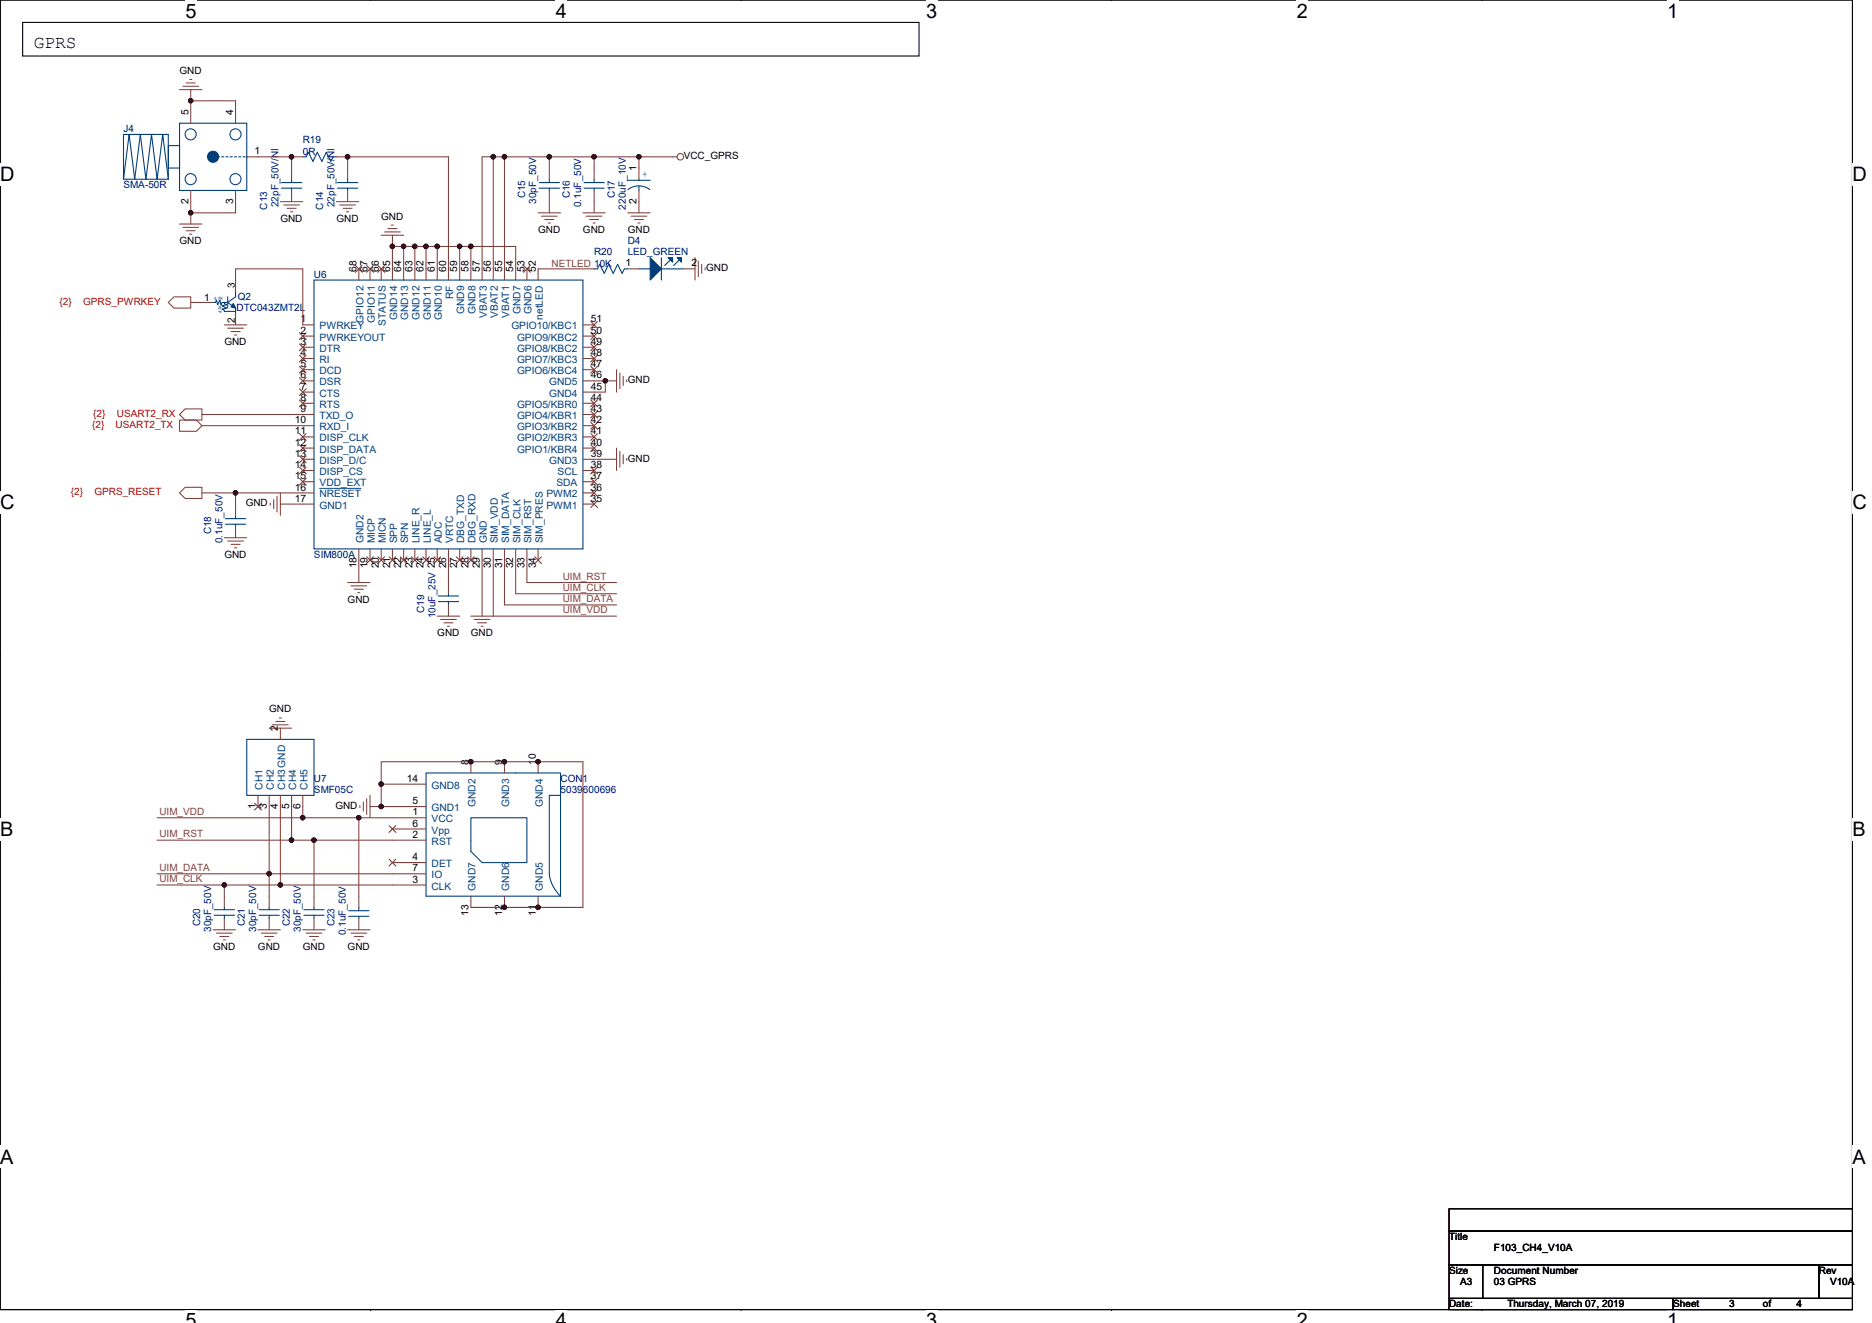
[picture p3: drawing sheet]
<svg xmlns="http://www.w3.org/2000/svg" width="297mm" height="210mm" viewBox="0 0 297 210" stroke-linecap="round" stroke-linejoin="round" font-family="sans-serif">
<path d="M0 0h293.9v207.9h-293.9z" fill="none" stroke="#000" stroke-width=".17"/>
<g fill="#fff">
<path d="M29.4 0h1.8v3.5h-1.8z"/>
<path d="M29.4 207.9h1.8v2h-1.8z"/>
</g>
<path d="M58.8 0h.1M58.8 207.9h.1" fill="none" stroke="#000" stroke-width=".17"/>
<g fill="#fff">
<path d="M88.2 0h1.8v3.5h-1.8z"/>
<path d="M88.2 207.9h1.8v2h-1.8z"/>
</g>
<path d="M117.6 0h.1M117.6 207.9h.1" fill="none" stroke="#000" stroke-width=".17"/>
<g fill="#fff">
<path d="M147 0h1.7v3.5h-1.7z"/>
<path d="M147 207.9h1.7v2h-1.7z"/>
</g>
<path d="M176.4 0h.1M176.4 207.9h.1" fill="none" stroke="#000" stroke-width=".17"/>
<g fill="#fff">
<path d="M205.8 0h1.7v3.5h-1.7z"/>
<path d="M205.8 207.9h1.7v2h-1.7z"/>
</g>
<path d="M235.2 0h.1M235.2 207.9h.1" fill="none" stroke="#000" stroke-width=".17"/>
<g fill="#fff">
<path d="M264.5 0h1.8v3.5h-1.8z"/>
<path d="M264.5 207.9h1.8v2h-1.8z"/>
<path d="M0 26h2.3v3.5h-2.3z"/>
<path d="M293.9 26h2.3v3.5h-2.3z"/>
<path d="M0 77.9h2.3v3.5h-2.3z"/>
<path d="M293.9 77.9h2.3v3.5h-2.3z"/>
</g>
<path d="M0 52h.1M293.9 52h.1" fill="none" stroke="#000" stroke-width=".17"/>
<g fill="#fff">
<path d="M0 129.9h2.1v3.5h-2.1z"/>
<path d="M293.9 129.9h2.1v3.5h-2.1z"/>
</g>
<path d="M0 103.9h.1M293.9 103.9h.1" fill="none" stroke="#000" stroke-width=".17"/>
<g fill="#fff">
<path d="M0 181.9h2.2v3.5h-2.2z"/>
<path d="M293.9 181.9h2.2v3.5h-2.2z"/>
</g>
<path d="M3.6 3.6h142.2v5.3h-142.2zM0 155.9h.1M293.9 155.9h.1M229.9 191.9h64v3.5h-64zM229.9 195.4h64v5.3h-64zM229.9 200.7h5.4v5.4h-5.4zM229.9 206.1h35.6v1.8h-35.6zM235.3 200.7h53.3v5.4h-53.3zM265.5 206.1h28.4v1.8h-28.4zM288.6 200.7h5.3v5.4h-5.3z" fill="none" stroke="#000" stroke-width=".17"/>
<g fill="none" stroke="#804040" stroke-width=".17">
<path d="M28.5 14.2h3.5M29 13.7h2.5M29.5 13.2h1.5M30.1 12.6h.3M30.3 16h7.1v3.6M30.3 14.2v1.8M30.3 16v3.6M28.5 35.6h3.5M29 36.1h2.5M29.5 36.6h1.5M30.1 37.2h.3M30.3 30.2v3.6"/>
<path d="M30.3 33.8v1.8M37.4 30.2v3.6h-7.1M39.2 24.9h7.1M44.5 32h3.5M45 32.5h2.5M45.5 33.1h1.5M46.1 33.6h.3M46.3 24.9v3.5M46.3 24.9h1.7M46.3 30.2v1.8M48 24.9h.1M53.4 24.9h.1"/>
<path d="M53.4 24.9h1.8M53.4 32h3.5M53.9 32.5h2.5M54.4 33.1h1.5M55 33.6h.3M55.2 30.2v1.8M55.2 24.9v3.5M55.2 24.9h16v19.5M60.5 37.3h3.5M61 36.8h2.5M61.5 36.3h1.5M62.1 35.7h.3"/>
<path d="M62.3 37.3v1.8M62.3 39.1h1.7M62.3 39.1v5.3M64 39.1h1.8M64 39.1v5.3M65.8 39.1v5.3M65.8 39.1h1.8M67.6 39.1h1.8M67.6 39.1v5.3M69.4 39.1v5.3M69.4 39.1h3.5M72.9 39.1h1.8"/>
<path d="M72.9 39.1v5.3M74.7 39.1v5.3M74.7 39.1h7.1v5.3M78.3 24.9h-1.8v19.5M78.3 24.9h1.7M78.3 24.9v19.5M80 24.9v19.5M80 24.9h7.2M85.4 33.8h3.5M85.9 34.3h2.5M86.4 34.8h1.5M87 35.4h.3"/>
<path d="M87.2 24.9h7.1M87.2 30.2v3.6M87.2 24.9v3.5M92.5 33.8h3.6M93 34.3h2.5M93.6 34.8h1.4M94.1 35.4h.3M94.3 30.2v3.6M94.3 24.9v3.5M94.3 24.9h7.1M99.6 33.8h3.6M100.1 34.3h2.5"/>
<path d="M100.7 34.8h1.4M101.2 35.4h.4M101.4 24.9h6M101.4 24.9v3.5M101.4 30.2v3.6M26.7 48l.9-.9h2.7v1.8h-2.7zM30.3 48h3.5M35.6 51.6h3.6M36.1 52.1h2.5M36.7 52.6h1.4M37.2 53.2h.3M37.4 49.8v1.8"/>
<path d="M37.4 46.2v-3.5h10.6v8.9h1.8M48 53.3h1.8M48 55.1h1.8M48 56.9h1.8M48 58.7h1.8M56.9 42.7v1.7M58.7 42.7v1.7M60.5 42.7v1.7M83.6 42.7v1.7M92.5 58.7h1.8M92.5 56.9h1.8M92.5 55.1h1.8"/>
<path d="M92.5 53.3h1.8M92.5 51.6h1.8M94.3 42.7h.1M94.3 42.7h-8.9v1.7M97.8 58.7v3.5M98.4 59.2v2.5M98.9 59.7v1.5M99.6 42.7h.1M99.6 42.7h1.8M108.5 42.7h1.8M110.3 40.9v3.5M110.8 41.4v2.5"/>
<path d="M111.3 42v1.4M111.9 42.5v.3M28.5 65.8l.9-.9h2.6v1.8h-2.6zM28.5 78.2l.9-.9h2.6v1.8h-2.6zM28.5 66.7h2.7l.8 .9-.8 .9h-2.7zM32 65.8h17.8M32 67.6h17.8M32 78.2h5.4M37.4 78.2h12.4M37.4 78.2v3.6M42.9 79.8v.4M43.4 79.3v1.4"/>
<path d="M44 78.8v2.5M44.5 78.2v3.6M48 60.5h1.8M48 62.2h1.8M48 64h1.8M48 69.3h1.8M48 71.1h1.8M48 72.9h1.8M48 74.7h1.8M48 76.5h1.8M92.5 78.2h1.8M92.5 76.5h1.8"/>
<path d="M92.5 74.7h1.8M92.5 71.1h1.8M92.5 69.3h1.8M92.5 67.6h1.8M92.5 65.8h1.8M92.5 64h1.8M92.5 60.5h3.6M96.1 60.5v1.7h-3.6M96.1 60.5h1.7M97.8 72.9h-5.3M97.8 71.1v3.6M98.4 71.6v2.5"/>
<path d="M98.9 72.2v1.4M99.4 60.3v.3M99.4 72.7v.4M35.6 85.3h3.6M36.1 85.9h2.5M36.7 86.4h1.4M37.2 87h.3M37.4 83.6v1.7M44.5 80h5.3M55.2 92.5h3.5M55.7 93h2.5M56.2 93.5h1.5"/>
<path d="M56.8 94.1h.3M56.9 87.1v5.4M58.7 87.1v1.8M60.5 87.1v1.8M62.3 87.1v1.8M64 87.1v1.8M65.8 87.1v1.8M67.6 87.1v1.8M69.4 97.8h3.5M69.4 87.1v1.8M69.9 98.3h2.5M70.4 98.8h1.5"/>
<path d="M71 99.4h.3M71.2 87.1v7.1M71.2 96v1.8M72.9 87.1v1.8M74.7 97.8h3.6M74.7 87.1v1.8M75.2 98.3h2.5M75.8 98.8h1.4M76.3 99.4h.4M76.5 87.1v10.7M78.3 87.1v10.7M78.3 97.8h19.5"/>
<path d="M80 87.1v8.9h17.8M81.8 87.1v7.1h16M83.6 87.1v5.4h14.2M85.4 87.1v1.8M92.5 80h1.8M42.7 115.6h3.6M43.2 115h2.5M43.8 114.5h1.4M44.3 114h.4M44.5 115.6v1.7M24.9 138.7h17.8M24.9 129.8h23.1"/>
<path d="M24.9 133.3h21.4M40.9 126.2v1.8M42.7 138.7v5.3M42.7 126.2v12.5M42.7 138.7h24.9M44.5 126.2v14.3h23.1M46.3 126.2v7.1M46.3 133.3h3.5M48 126.2v3.6M48 129.8h8.9M49.8 133.4v10.6M49.8 133.3h17.8"/>
<path d="M56.9 129.8h10.7M56.9 129.8v14.2M57.1 127.8v.4M57.7 127.3v1.4M58.2 126.8v2.5M58.7 128h1.8M58.7 126.2v3.6M60.5 128h7.1M60.5 124.5h7.1M60.5 124.5v3.5M62.3 136.9h5.3M62.3 131.6h5.3"/>
<path d="M74.7 120.9h-14.2v3.6M74.7 120.9h5.3M74.7 120.9v1.8M80 120.9v1.8M80 120.9h5.4M85.4 120.9v1.8M85.4 120.9h7.1v23.1h-7.1M24.9 140.5h10.7M33.8 147.6h3.6M34.4 148.1h2.4M34.9 148.6h1.4M35.4 149.2h.4"/>
<path d="M35.6 145.8v1.8M40.9 147.6h3.6M41.5 148.1h2.5M42 148.6h1.4M42.5 149.2h.4M42.7 145.8v1.8M44.5 140.5h-8.9v3.5M48 147.6h3.6M48.6 148.1h2.5M49.1 148.6h1.4M49.7 149.2h.3M49.8 145.8v1.8"/>
<path d="M55.2 147.6h3.5M55.7 148.1h2.5M56.2 148.6h1.5M56.8 149.2h.3M56.9 145.8v1.8M74.7 142.2v1.8h5.3M80 142.2v1.8M80 144h5.4M85.4 142.2v1.8"/>
<circle cx="108" cy="24.9" r=".52"/>
</g>
<g fill="none" stroke="#003c77" stroke-width=".17">
<path d="M28.5 19.6h10.7v10.6h-10.7zM19.6 21.3h7.1v7.1h-7.1zM19.6 28.4l.9-7.1 .9 7.1 .9-7.1 .9 7.1 .8-7.1 .9 7.1 .9-7.1 .9 7.1M26.7 23.1h1.8v3.6h-1.8zM44.7 29h3.2M44.7 29.9h3.2M46.3 29.9v.3M46.3 28.4v.6M48 24.9h.6l.3-.7 .8 1.4 .7-1.4 .7 1.4 .7-1.4 .7 1.4 .3-.7h.6M53.5 29h3.3M53.5 29.9h3.3M55.2 29.9v.3"/>
<path d="M55.2 28.4v.6M85.6 29h3.2M85.6 29.9h3.2M87.2 29.9v.3M87.2 28.4v.6M92.7 29h3.2M92.7 29.9h3.2M94.3 29.9v.3M94.3 28.4v.6M99.6 28.6h3.6M99.6 30.1a2.84 2.84 0 0 1 3.5 0M101.4 29.5v.7"/>
<path d="M101.4 28.4v.2M33.8 48h.4l.2-.4 .1 .8 .4-.8 .2 .8 .1-.4h.9M35.6 48v.2l.4 .2-.8 .1 .8 .4-.8 .2 .4 .2v.1h1.8M36.1 48l1.3 .9v.9M36.1 47.1v1.8M37.4 46.2v.9l-1.3 .9M49.8 44.5h42.7v42.6h-42.7zM94.3 42.7h.5l.4-.7 .7 1.4 .7-1.4 .7 1.4 .7-1.4 .7 1.4 .4-.7h.5M101.4 42.7h1.8M104.9 40.9v3.5M104.9 42.7h3.6M106.4 41.3l-.9 .8"/>
<path d="M107.8 41.3l-.9 .8M35.8 82.3h3.2M35.8 83.2h3.2M37.4 83.2v.4M37.4 81.8v.5M69.6 95.5h3.2M69.6 94.6h3.2M71.2 94.2v.4M71.2 95.5v.5M39.2 117.3h10.6v8.9h-10.6zM67.6 122.7h21.3v19.5h-21.3zM74.7 129.8h8.9v7.1h-7.1l-1.8-1.8z"/>
<path d="M88.9 126.2h-1.7v12.9a5.8 5.8 0 0 0 1.7 3.1M34 145.3h3.2M34 144.4h3.2M35.6 144v.4M35.6 145.3v.5M41.1 145.3h3.2M41.1 144.4h3.2M42.7 144v.4M42.7 145.3v.5M48.2 145.3h3.2M48.2 144.4h3.2M49.8 144v.4"/>
<path d="M49.8 145.3v.5M55.3 144.5h3.2M55.3 145.4h3.2M56.9 145.4v.4M56.9 144v.5"/>
<circle cx="30.3" cy="28.4" r=".88"/>
<circle cx="30.3" cy="21.3" r=".88"/>
<circle cx="37.4" cy="21.3" r=".88"/>
<circle cx="37.4" cy="28.4" r=".88"/>
</g>
<g fill="#003c77" stroke="#003c77" stroke-width=".17">
<path d="M37 48.2l.4 .7-.7-.2z" fill-rule="evenodd"/>
<path d="M103.2 40.9l1.7 1.8-1.7 1.7z" fill-rule="evenodd"/>
<path d="M106 40.9h.7v.7z" fill-rule="evenodd"/>
<path d="M107.4 40.9h.7v.7z" fill-rule="evenodd"/>
<circle cx="33.8" cy="24.9" r=".88"/>
</g>
<g fill="none" stroke="#804000" stroke-width=".16">
<path d="M47.5 52.8l1.1 1.1M47.5 54.6l1.1 1.1M47.5 56.4l1.1 1M47.5 58.1l1.1 1.1M47.5 59.9l1.1 1.1M48.6 52.8l-1.1 1.1M48.6 54.6l-1.1 1.1M48.6 56.4l-1.1 1M48.6 58.1l-1.1 1.1M48.6 59.9l-1.1 1.1M56.4 42.1l1.1 1.1M57.5 42.1l-1.1 1.1"/>
<path d="M58.2 42.1l1.1 1.1M59.2 42.1l-1 1.1M60 42.1l1 1.1M61 42.1l-1.1 1.1M83.1 42.1l1.1 1.1M84.1 42.1l-1 1.1M93.7 58.1l1.1 1.1M93.7 56.4l1.1 1M93.7 54.6l1.1 1.1M93.7 52.8l1.1 1.1M93.7 51l1.1 1.1M94.8 58.1l-1.1 1.1"/>
<path d="M94.8 56.4l-1.1 1M94.8 54.6l-1.1 1.1M94.8 52.8l-1.1 1.1M94.8 51l-1.1 1.1M47.5 61.7l1.1 1.1M47.5 63.5l1.1 1.1M47.5 68.8l1.1 1.1M47.5 70.6l1.1 1.1M47.5 72.4l1.1 1M47.5 74.1l1.1 1.1M47.5 75.9l1.1 1.1M48.6 61.7l-1.1 1.1"/>
<path d="M48.6 63.5l-1.1 1.1M48.6 68.8l-1.1 1.1M48.6 70.6l-1.1 1.1M48.6 72.4l-1.1 1M48.6 74.1l-1.1 1.1M48.6 75.9l-1.1 1.1M93.7 79.5l1.1 1.1M93.7 77.7l1.1 1.1M93.7 75.9l1.1 1.1M93.7 74.1l1.1 1.1M93.7 70.6l1.1 1.1M93.7 68.8l1.1 1.1"/>
<path d="M93.7 67l1.1 1.1M93.7 65.3l1.1 1M93.7 63.5l1.1 1.1M94.8 79.5l-1.1 1.1M94.8 77.7l-1.1 1.1M94.8 75.9l-1.1 1.1M94.8 74.1l-1.1 1.1M94.8 70.6l-1.1 1.1M94.8 68.8l-1.1 1.1M94.8 67l-1.1 1.1M94.8 65.3l-1.1 1M94.8 63.5l-1.1 1.1"/>
<path d="M58.2 88.4l1.1 1.1M59.2 88.4l-1 1.1M60 88.4l1 1.1M61 88.4l-1.1 1.1M61.7 88.4l1.1 1.1M62.8 88.4l-1.1 1.1M63.5 88.4l1.1 1.1M64.6 88.4l-1.1 1.1M65.3 88.4l1.1 1.1M66.4 88.4l-1.1 1.1M67.1 88.4l1.1 1.1M68.1 88.4l-1 1.1"/>
<path d="M68.9 88.4l1 1.1M69.9 88.4l-1.1 1.1M72.4 88.4l1.1 1.1M73.5 88.4l-1.1 1.1M74.2 88.4l1.1 1.1M75.2 88.4l-1 1.1M84.9 88.4l1 1.1M85.9 88.4l-1.1 1.1M40.4 127.5l1.1 1.1M41.5 127.5l-1.1 1.1M61.7 136.4l1.1 1.1M61.7 131l1.1 1.1"/>
<path d="M62.8 136.4l-1.1 1.1M62.8 131l-1.1 1.1"/>
</g>
<path d="M50.7 77.5h6.6" fill="none" stroke="#004080" stroke-width=".16"/>
<path d="M33.8 24.9h5.4M39.2 24.9h.1" fill="none" stroke="#003c77" stroke-width=".17" stroke-dasharray=".3 .3"/>
<g fill="#400000" stroke="#400000" stroke-width=".17">
<circle cx="46.3" cy="24.9" r=".35"/>
<circle cx="55.1" cy="24.9" r=".35"/>
<circle cx="78.3" cy="24.9" r=".35"/>
<circle cx="80" cy="24.9" r=".35"/>
<circle cx="87.1" cy="24.9" r=".35"/>
<circle cx="94.3" cy="24.9" r=".35"/>
<circle cx="62.3" cy="39.1" r=".35"/>
<circle cx="64" cy="39.1" r=".35"/>
<circle cx="65.8" cy="39.1" r=".35"/>
<circle cx="67.6" cy="39.1" r=".35"/>
<circle cx="69.4" cy="39.1" r=".35"/>
<circle cx="74.7" cy="39.1" r=".35"/>
<circle cx="72.9" cy="39.1" r=".35"/>
<circle cx="96" cy="60.4" r=".35"/>
<circle cx="30.3" cy="16" r=".35"/>
<circle cx="30.3" cy="33.8" r=".35"/>
<circle cx="101.4" cy="24.9" r=".35"/>
<circle cx="74.7" cy="120.9" r=".35"/>
<circle cx="80" cy="120.9" r=".35"/>
<circle cx="85.4" cy="120.9" r=".35"/>
<circle cx="60.5" cy="124.4" r=".35"/>
<circle cx="46.3" cy="133.3" r=".35"/>
<circle cx="60.5" cy="128" r=".35"/>
<circle cx="48" cy="129.8" r=".35"/>
<circle cx="56.9" cy="129.8" r=".35"/>
<circle cx="49.8" cy="133.3" r=".35"/>
<circle cx="35.6" cy="140.4" r=".35"/>
<circle cx="44.5" cy="140.4" r=".35"/>
<circle cx="80" cy="144" r=".35"/>
<circle cx="85.4" cy="144" r=".35"/>
<circle cx="37.4" cy="78.2" r=".35"/>
<circle cx="42.7" cy="138.7" r=".35"/>
</g>
<g font-size="3.2">
<text x="29.4" y="2.8">5</text>
<text x="88.2" y="2.8">4</text>
<text x="147" y="2.8">3</text>
<text x="205.8" y="2.8">2</text>
<text x="264.5" y="2.8">1</text>
<text x="0" y="28.8">D</text>
<text x="293.9" y="28.8">D</text>
<text x="0" y="80.8">C</text>
<text x="293.9" y="80.8">C</text>
<text x="0" y="132.7">B</text>
<text x="293.9" y="132.7">B</text>
<text x="0" y="184.7">A</text>
<text x="293.9" y="184.7">A</text>
<text x="29.4" y="210.7">5</text>
<text x="88.2" y="210.7">4</text>
<text x="147" y="210.7">3</text>
<text x="205.8" y="210.7">2</text>
<text x="264.5" y="210.7">1</text>
</g>
<text font-size="2.8" x="5.4" y="7.6">GPRS</text>
<g font-size="1.6">
<text x="28.5" y="11.7">GND</text>
<text x="29.9" y="18.3" transform="rotate(-90 29.9 18.3)">5</text>
<text x="37" y="18.3" transform="rotate(-90 37 18.3)">4</text>
<text x="40.4" y="24.5">1</text>
<text x="101" y="27.2" transform="rotate(-90 101 27.2)">1</text>
<text x="108.5" y="25.3">VCC_GPRS</text>
<text x="29.9" y="32.4" transform="rotate(-90 29.9 32.4)">2</text>
<text x="37" y="32.4" transform="rotate(-90 37 32.4)">3</text>
<text x="44.5" y="35.2">GND</text>
<text x="53.4" y="35.2">GND</text>
<text x="60.5" y="34.8">GND</text>
<text x="101" y="32.4" transform="rotate(-90 101 32.4)">2</text>
<text x="28.5" y="38.8">GND</text>
<text x="85.4" y="37">GND</text>
<text x="92.5" y="37">GND</text>
<text x="99.6" y="37">GND</text>
<text x="32.4" y="47.8">1</text>
<text x="37.2" y="45.7" transform="rotate(-90 37.2 45.7)">3</text>
<text x="56.6" y="43.2" transform="rotate(-90 56.6 43.2)">68</text>
<text x="58.3" y="43.2" transform="rotate(-90 58.3 43.2)">67</text>
<text x="60.1" y="43.2" transform="rotate(-90 60.1 43.2)">66</text>
<text x="61.9" y="43.2" transform="rotate(-90 61.9 43.2)">65</text>
<text x="63.7" y="43.2" transform="rotate(-90 63.7 43.2)">64</text>
<text x="65.4" y="43.2" transform="rotate(-90 65.4 43.2)">63</text>
<text x="67.2" y="43.2" transform="rotate(-90 67.2 43.2)">62</text>
<text x="69" y="43.2" transform="rotate(-90 69 43.2)">61</text>
<text x="70.8" y="43.2" transform="rotate(-90 70.8 43.2)">60</text>
<text x="72.6" y="43.2" transform="rotate(-90 72.6 43.2)">59</text>
<text x="74.3" y="43.2" transform="rotate(-90 74.3 43.2)">58</text>
<text x="76.1" y="43.2" transform="rotate(-90 76.1 43.2)">57</text>
<text x="77.9" y="43.2" transform="rotate(-90 77.9 43.2)">56</text>
<text x="79.7" y="43.2" transform="rotate(-90 79.7 43.2)">55</text>
<text x="81.4" y="43.2" transform="rotate(-90 81.4 43.2)">54</text>
<text x="83.2" y="43.2" transform="rotate(-90 83.2 43.2)">53</text>
<text x="85" y="43.2" transform="rotate(-90 85 43.2)">52</text>
<text x="99.2" y="42.3">1</text>
<text x="109.7" y="42.3">2</text>
<text x="112.1" y="43">GND</text>
<text x="37.2" y="51.2" transform="rotate(-90 37.2 51.2)">2</text>
<text x="47.7" y="51.2">1</text>
<text x="47.7" y="53">2</text>
<text x="93.7" y="53">50</text>
<text x="93.7" y="51.2">51</text>
<text x="35.6" y="54.8">GND</text>
<text x="47.7" y="54.7">3</text>
<text x="47.7" y="56.5">4</text>
<text x="47.7" y="58.3">5</text>
<text x="93.7" y="58.3">47</text>
<text x="93.7" y="56.5">48</text>
<text x="93.7" y="54.7">49</text>
<text x="47.7" y="60.1">6</text>
<text x="47.7" y="61.8">7</text>
<text x="47.7" y="63.6">8</text>
<text x="47.7" y="65.4">9</text>
<text x="93.7" y="61.8">45</text>
<text x="93.7" y="60.1">46</text>
<text x="93.7" y="65.4">43</text>
<text x="93.7" y="63.6">44</text>
<text x="99.6" y="60.8">GND</text>
<text x="46.8" y="67.2">10</text>
<text x="46.8" y="69">11</text>
<text x="46.8" y="70.7">12</text>
<text x="93.7" y="70.7">40</text>
<text x="93.7" y="69">41</text>
<text x="93.7" y="67.2">42</text>
<text x="46.8" y="72.5">13</text>
<text x="46.8" y="74.3">14</text>
<text x="46.8" y="76.1">15</text>
<text x="46.8" y="77.9">16</text>
<text x="93.7" y="72.5">39</text>
<text x="93.7" y="74.3">38</text>
<text x="93.7" y="77.9">36</text>
<text x="93.7" y="76.1">37</text>
<text x="99.6" y="73.3">GND</text>
<text x="39" y="80.4">GND</text>
<text x="46.8" y="79.6">17</text>
<text x="93.7" y="79.6">35</text>
<text x="35.6" y="88.5">GND</text>
<text x="55.2" y="95.7">GND</text>
<text x="56.6" y="90.2" transform="rotate(-90 56.6 90.2)">18</text>
<text x="58.3" y="90.2" transform="rotate(-90 58.3 90.2)">19</text>
<text x="60.1" y="90.2" transform="rotate(-90 60.1 90.2)">20</text>
<text x="61.9" y="90.2" transform="rotate(-90 61.9 90.2)">21</text>
<text x="63.7" y="90.2" transform="rotate(-90 63.7 90.2)">22</text>
<text x="65.4" y="90.2" transform="rotate(-90 65.4 90.2)">23</text>
<text x="67.2" y="90.2" transform="rotate(-90 67.2 90.2)">24</text>
<text x="70.8" y="90.2" transform="rotate(-90 70.8 90.2)">26</text>
<text x="72.6" y="90.2" transform="rotate(-90 72.6 90.2)">27</text>
<text x="74.3" y="90.2" transform="rotate(-90 74.3 90.2)">28</text>
<text x="76.1" y="90.2" transform="rotate(-90 76.1 90.2)">29</text>
<text x="77.9" y="90.2" transform="rotate(-90 77.9 90.2)">30</text>
<text x="79.7" y="90.2" transform="rotate(-90 79.7 90.2)">31</text>
<text x="81.4" y="90.2" transform="rotate(-90 81.4 90.2)">32</text>
<text x="83.2" y="90.2" transform="rotate(-90 83.2 90.2)">33</text>
<text x="85" y="90.2" transform="rotate(-90 85 90.2)">34</text>
<text x="69.4" y="101">GND</text>
<text x="74.7" y="101">GND</text>
<text x="42.7" y="113.1">GND</text>
<text x="44.1" y="116.1" transform="rotate(-90 44.1 116.1)">2</text>
<text x="64.6" y="124.1">14</text>
<text x="74.3" y="121.4" transform="rotate(-90 74.3 121.4)">8</text>
<text x="79.7" y="121.4" transform="rotate(-90 79.7 121.4)">9</text>
<text x="85" y="121.4" transform="rotate(-90 85 121.4)">10</text>
<text x="40.6" y="128.4" transform="rotate(-90 40.6 128.4)">1</text>
<text x="42.3" y="128.4" transform="rotate(-90 42.3 128.4)">3</text>
<text x="44.1" y="128.4" transform="rotate(-90 44.1 128.4)">4</text>
<text x="45.9" y="128.4" transform="rotate(-90 45.9 128.4)">5</text>
<text x="47.7" y="128.4" transform="rotate(-90 47.7 128.4)">6</text>
<text x="53.2" y="128.4">GND</text>
<text x="65.5" y="129.4">1</text>
<text x="65.5" y="127.6">5</text>
<text x="65.5" y="131.2">6</text>
<text x="65.5" y="133">2</text>
<text x="65.5" y="136.5">4</text>
<text x="65.5" y="140.1">3</text>
<text x="65.5" y="138.3">7</text>
<text x="74.3" y="145.3" transform="rotate(-90 74.3 145.3)">13</text>
<text x="79.7" y="145.3" transform="rotate(-90 79.7 145.3)">12</text>
<text x="85" y="145.3" transform="rotate(-90 85 145.3)">11</text>
<text x="33.8" y="150.8">GND</text>
<text x="40.9" y="150.8">GND</text>
<text x="48" y="150.8">GND</text>
<text x="55.2" y="150.8">GND</text>
<text x="229.9" y="196.8">Title</text>
<text x="229.9" y="202.2">Size</text>
<text x="231.7" y="203.9">A3</text>
<text x="237" y="203.9">03 GPRS</text>
<text x="237" y="198.6">F103_CH4_V10A</text>
<text x="237" y="202.2">Document Number</text>
<text x="288.6" y="202.2">Rev</text>
<text x="290.4" y="203.9">V10A</text>
<text x="229.9" y="207.5">Date:</text>
<text x="239.2" y="207.5">Thursday, March 07, 2019</text>
<text x="265.5" y="207.5">Sheet</text>
<text x="274.4" y="207.5">3</text>
<text x="279.7" y="207.5">of</text>
<text x="285" y="207.5">4</text>
</g>
<g font-size="1.6" fill="#000080">
<text x="19.6" y="21">J4</text>
<text x="48" y="22.8">R19</text>
<text x="19.6" y="29.9">SMA-50R</text>
<text x="48" y="24.5">0R</text>
<text x="42.4" y="33.3" transform="rotate(-90 42.4 33.3)">C13</text>
<text x="44.2" y="32.9" transform="rotate(-90 44.2 32.9)">22pF_50V/NI</text>
<text x="51.3" y="33.3" transform="rotate(-90 51.3 33.3)">C14</text>
<text x="53.1" y="32.9" transform="rotate(-90 53.1 32.9)">22pF_50V/NI</text>
<text x="83.3" y="31.5" transform="rotate(-90 83.3 31.5)">C15</text>
<text x="85.1" y="32.4" transform="rotate(-90 85.1 32.4)">30pF_50V</text>
<text x="90.4" y="31.5" transform="rotate(-90 90.4 31.5)">C16</text>
<text x="92.2" y="32.9" transform="rotate(-90 92.2 32.9)">0.1uF_50V</text>
<text x="97.5" y="31.5" transform="rotate(-90 97.5 31.5)">C17</text>
<text x="99.3" y="33.3" transform="rotate(-90 99.3 33.3)">220uF_10V</text>
<text x="94.3" y="40.5">R20</text>
<text x="99.6" y="38.8">D4</text>
<text x="99.6" y="40.5">LED_GREEN</text>
<text x="37.7" y="47.6">Q2</text>
<text x="49.8" y="44.1">U6</text>
<text x="37.5" y="49.4">DTC043ZMT2L</text>
<text x="33.5" y="84.8" transform="rotate(-90 33.5 84.8)">C18</text>
<text x="35.3" y="86.2" transform="rotate(-90 35.3 86.2)">0.1uF_50V</text>
<text x="49.8" y="88.5">SIM800A</text>
<text x="67.3" y="97.3" transform="rotate(-90 67.3 97.3)">C19</text>
<text x="69.1" y="98.1" transform="rotate(-90 69.1 98.1)">10uF_25V 25</text>
<text x="49.8" y="124.1">U7</text>
<text x="49.8" y="125.9">SMF05C</text>
<text x="88.9" y="124.1">CON1</text>
<text x="88.9" y="125.9">5039600696</text>
<text x="31.7" y="147" transform="rotate(-90 31.7 147)">C20</text>
<text x="33.5" y="147.9" transform="rotate(-90 33.5 147.9)">30pF_50V</text>
<text x="38.9" y="147" transform="rotate(-90 38.9 147)">C21</text>
<text x="40.6" y="147.9" transform="rotate(-90 40.6 147.9)">30pF_50V</text>
<text x="46" y="147" transform="rotate(-90 46 147)">C22</text>
<text x="47.7" y="147.9" transform="rotate(-90 47.7 147.9)">30pF_50V</text>
<text x="53.1" y="147" transform="rotate(-90 53.1 147)">C23</text>
<text x="54.9" y="148.5" transform="rotate(-90 54.9 148.5)">0.1uF_50V</text>
</g>
<text font-size="1.6" fill="#003c77" x="101.9" y="28.1">+</text>
<g font-size="1.6" fill="#004080">
<text x="71.9" y="47.5" transform="rotate(-90 71.9 47.5)">RF</text>
<text x="50.7" y="52.3">PWRKEY</text>
<text x="57.7" y="51.2" transform="rotate(-90 57.7 51.2)">GPIO12</text>
<text x="59.5" y="51.2" transform="rotate(-90 59.5 51.2)">GPIO11</text>
<text x="61.2" y="51.8" transform="rotate(-90 61.2 51.8)">STATUS</text>
<text x="63" y="50.8" transform="rotate(-90 63 50.8)">GND14</text>
<text x="64.8" y="50.8" transform="rotate(-90 64.8 50.8)">GND13</text>
<text x="66.6" y="50.8" transform="rotate(-90 66.6 50.8)">GND12</text>
<text x="68.3" y="50.8" transform="rotate(-90 68.3 50.8)">GND11</text>
<text x="70.1" y="50.8" transform="rotate(-90 70.1 50.8)">GND10</text>
<text x="73.7" y="49.9" transform="rotate(-90 73.7 49.9)">GND9</text>
<text x="75.5" y="49.9" transform="rotate(-90 75.5 49.9)">GND8</text>
<text x="77.2" y="50.5" transform="rotate(-90 77.2 50.5)">VBAT3</text>
<text x="79" y="50.5" transform="rotate(-90 79 50.5)">VBAT2</text>
<text x="80.8" y="50.5" transform="rotate(-90 80.8 50.5)">VBAT1</text>
<text x="81.1" y="52.3">GPIO10/KBC1</text>
<text x="82.6" y="49.9" transform="rotate(-90 82.6 49.9)">GND7</text>
<text x="84.3" y="49.9" transform="rotate(-90 84.3 49.9)">GND6</text>
<text x="86.1" y="50.8" transform="rotate(-90 86.1 50.8)">netLED</text>
<text x="50.7" y="54.1">PWRKEYOUT</text>
<text x="50.7" y="55.8">DTR</text>
<text x="50.7" y="57.6">RI</text>
<text x="50.7" y="59.4">DCD</text>
<text x="82" y="59.4">GPIO6/KBC4</text>
<text x="82" y="57.6">GPIO7/KBC3</text>
<text x="82" y="55.8">GPIO8/KBC2</text>
<text x="82" y="54.1">GPIO9/KBC2</text>
<text x="50.7" y="61.2">DSR</text>
<text x="50.7" y="62.9">CTS</text>
<text x="50.7" y="64.7">RTS</text>
<text x="82" y="64.7">GPIO5/KBR0</text>
<text x="87.1" y="62.9">GND4</text>
<text x="87.1" y="61.2">GND5</text>
<text x="50.7" y="66.5">TXD_O</text>
<text x="50.7" y="68.3">RXD_I</text>
<text x="50.7" y="70.1">DISP_CLK</text>
<text x="50.7" y="71.8">DISP_DATA</text>
<text x="82" y="71.8">GPIO1/KBR4</text>
<text x="82" y="70.1">GPIO2/KBR3</text>
<text x="82" y="68.3">GPIO3/KBR2</text>
<text x="82" y="66.5">GPIO4/KBR1</text>
<text x="50.7" y="73.6">DISP_D/C</text>
<text x="50.7" y="75.4">DISP_CS</text>
<text x="50.7" y="77.2">VDD_EXT</text>
<text x="87.1" y="73.6">GND3</text>
<text x="88.3" y="77.2">SDA</text>
<text x="88.5" y="75.4">SCL</text>
<text x="50.7" y="79">NRESET</text>
<text x="50.7" y="80.7">GND1</text>
<text x="86.7" y="80.7">PWM1</text>
<text x="86.7" y="79">PWM2</text>
<text x="57.7" y="86.2" transform="rotate(-90 57.7 86.2)">GND2</text>
<text x="59.5" y="86.2" transform="rotate(-90 59.5 86.2)">MICP</text>
<text x="61.2" y="86.2" transform="rotate(-90 61.2 86.2)">MICN</text>
<text x="63" y="86.2" transform="rotate(-90 63 86.2)">SPP</text>
<text x="64.8" y="86.2" transform="rotate(-90 64.8 86.2)">SPN</text>
<text x="66.6" y="86.2" transform="rotate(-90 66.6 86.2)">LINE_R</text>
<text x="68.3" y="86.2" transform="rotate(-90 68.3 86.2)">LINE_L</text>
<text x="70.1" y="86.2" transform="rotate(-90 70.1 86.2)">ADC</text>
<text x="71.9" y="86.2" transform="rotate(-90 71.9 86.2)">VRTC</text>
<text x="73.7" y="86.2" transform="rotate(-90 73.7 86.2)">DBG_TXD</text>
<text x="75.5" y="86.2" transform="rotate(-90 75.5 86.2)">DBG_RXD</text>
<text x="77.2" y="86.2" transform="rotate(-90 77.2 86.2)">GND</text>
<text x="79" y="86.2" transform="rotate(-90 79 86.2)">SIM_VDD</text>
<text x="80.8" y="86.2" transform="rotate(-90 80.8 86.2)">SIM_DATA</text>
<text x="82.6" y="86.2" transform="rotate(-90 82.6 86.2)">SIM_CLK</text>
<text x="84.3" y="86.2" transform="rotate(-90 84.3 86.2)">SIM_RST</text>
<text x="86.1" y="86.2" transform="rotate(-90 86.1 86.2)">SIM_PRES</text>
<text x="41.7" y="125.3" transform="rotate(-90 41.7 125.3)">CH1</text>
<text x="43.5" y="125.3" transform="rotate(-90 43.5 125.3)">CH2</text>
<text x="45.2" y="125.3" transform="rotate(-90 45.2 125.3)">CH3GND</text>
<text x="47" y="125.3" transform="rotate(-90 47 125.3)">CH4</text>
<text x="48.8" y="125.3" transform="rotate(-90 48.8 125.3)">CH5</text>
<text x="68.5" y="125.2">GND8</text>
<text x="68.5" y="130.5">VCC</text>
<text x="68.5" y="128.7">GND1</text>
<text x="75.5" y="128.1" transform="rotate(-90 75.5 128.1)">GND2</text>
<text x="80.8" y="128.1" transform="rotate(-90 80.8 128.1)">GND3</text>
<text x="86.1" y="128.1" transform="rotate(-90 86.1 128.1)">GND4</text>
<text x="68.5" y="134.1">RST</text>
<text x="68.5" y="137.6">DET</text>
<text x="68.5" y="132.3">Vpp</text>
<text x="68.5" y="141.2">CLK</text>
<text x="68.5" y="139.4">IO</text>
<text x="75.5" y="141.4" transform="rotate(-90 75.5 141.4)">GND7</text>
<text x="80.8" y="141.4" transform="rotate(-90 80.8 141.4)">GND6</text>
<text x="86.1" y="141.4" transform="rotate(-90 86.1 141.4)">GND5</text>
</g>
<g font-size="1.6" fill="#804040">
<text x="87.5" y="42.3">NETLED 10K</text>
<text x="89.3" y="92">UIM_RST</text>
<text x="89.3" y="93.8">UIM_CLK</text>
<text x="89.3" y="95.5">UIM_DATA</text>
<text x="89.3" y="97.3">UIM_VDD</text>
<text x="25.3" y="129.3">UIM_VDD</text>
<text x="25.3" y="132.9">UIM_RST</text>
<text x="25.3" y="138.2">UIM_DATA</text>
<text x="25.3" y="140">UIM_CLK</text>
</g>
<g font-size="1.6" fill="#f00">
<text x="9.5" y="48.4">{2}</text>
<text x="13.2" y="48.4">GPRS_PWRKEY</text>
<text x="14.6" y="67.9">{2}</text>
<text x="14.8" y="66.1">{2}</text>
<text x="18.3" y="67.9">USART2_TX</text>
<text x="18.5" y="66.1">USART2_RX</text>
<text x="11.2" y="78.6">{2}</text>
<text x="15" y="78.6">GPRS_RESET</text>
</g>
<g font-size=".7" fill="#003c77">
<text x="34" y="47.6">4.7K</text>
<text x="35.2" y="49.6" transform="rotate(-90 35.2 49.6)">47K</text>
</g>
</svg>
